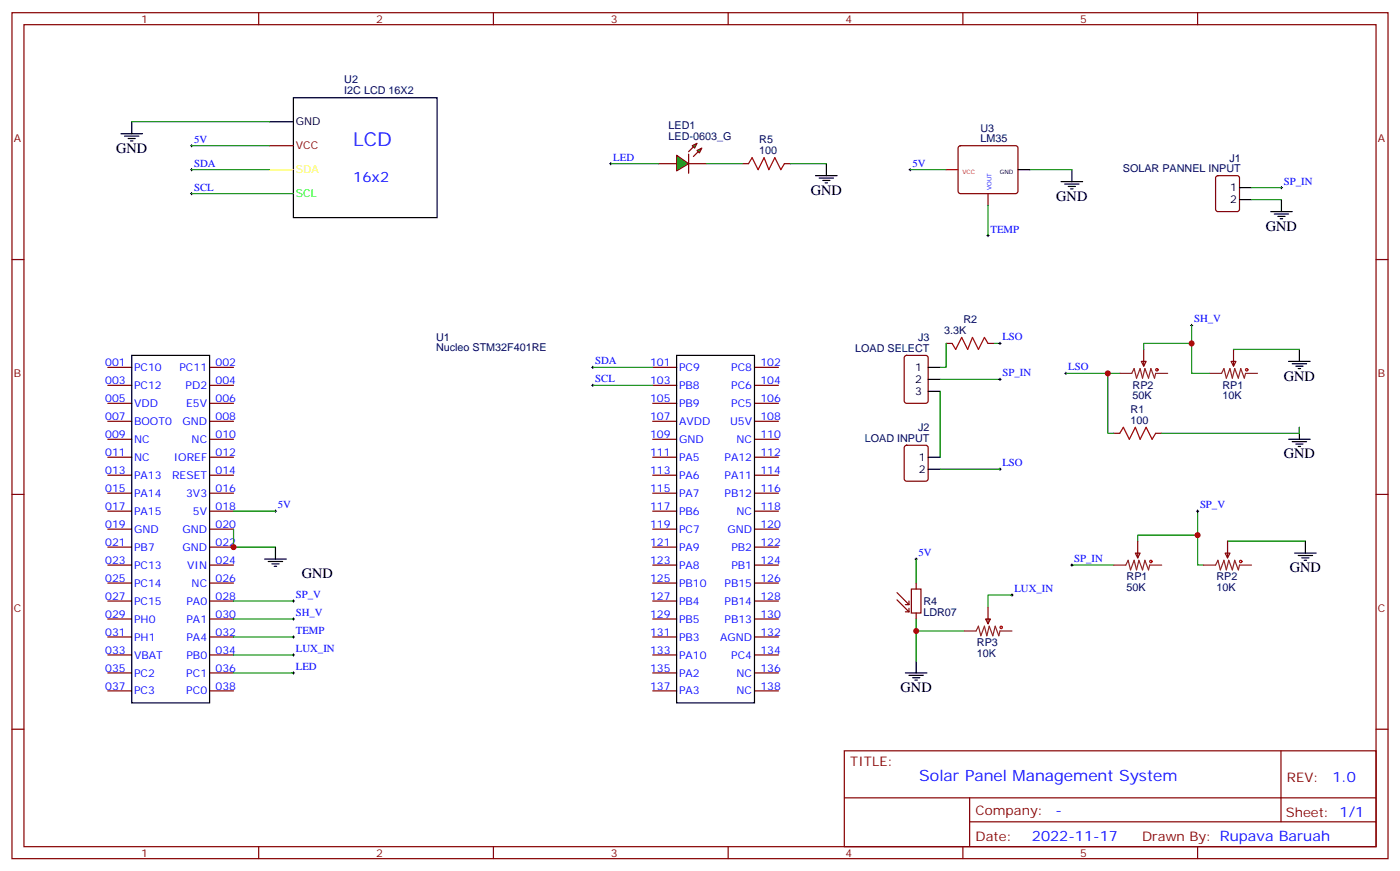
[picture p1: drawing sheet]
<svg xmlns="http://www.w3.org/2000/svg" width="412mm" height="256mm" viewBox="0 0 412 256" stroke-linecap="round" stroke-linejoin="round" font-family="sans-serif">
<g fill="none" stroke="#870000" stroke-width=".35">
<path d="M3.5 3.7h405.4v249.1h-405.4zM7.1 7.3h398.2v242h-398.2zM76.2 3.7v3.6M145.3 3.7v3.6M214.5 3.7v3.6M283.6 3.7v3.6M352.8 3.7v3.6M79.4 42.9h7M194 48.2h5.3M202.8 48.2h5.3M218.7 48.2h1.8M231.1 48.2h1.7"/>
<path d="M282.5 43.1l.4-.2h16.3l.5 .2 .2 .5v12.7l-.3 .5-.4 .2h-16.3l-.5-.2-.2-.5v-12.7zM291 57v3.5M358.3 51.9l.5-.2h5.6l.7 .4v9.5l-.4 .6-5.9 .1-.7-.5v-9.4zM3.5 76.4h3.6M405.3 76.4h3.6M31.7 108.2h7.1M31.7 113.5h7.1M31.7 118.7h7.1M61.7 108.2h7.1M61.7 113.5h7.1M61.7 118.7h7.1M192.3 108.2h7"/>
<path d="M192.3 113.5h7M192.3 118.7h7M222.2 108.2h7.1M222.2 113.5h7.1M222.2 118.7h7.1M266.6 104.8l.5-.2h5.6l.6 .5 .1 12.9-.5 .7h-5.8l-.7-.4-.1-13zM278.7 101.1h1.8M291 101.1h1.8M336.2 106.4h1.4l-.7 1.4zM336.9 102.9v4.9M362.7 106.4h1.4l-.7 1.4zM363.4 102.9v4.9"/>
<path d="M31.7 124h7.1M31.7 129.3h7.1M31.7 134.6h7.1M31.7 139.9h7.1M61.7 124h7.1M61.7 129.3h7.1M61.7 134.6h7.1M61.7 139.9h7.1M192.3 124h7M192.3 129.3h7M192.3 134.6h7M192.3 139.9h7"/>
<path d="M222.2 124h7.1M222.2 129.3h7.1M222.2 134.6h7.1M222.2 139.9h7.1M266.6 131.3l.5-.2h5.6l.6 .4 .1 9.5-.5 .6-5.8 .1-.7-.5-.1-9.4zM328.1 127.6h1.7M340.4 127.6h1.8M3.5 145.6h3.6M31.7 145.2h7.1M31.7 150.5h7.1M31.7 155.8h7.1M61.7 145.2h7.1"/>
<path d="M61.7 150.5h7.1M61.7 155.8h7.1M192.3 145.2h7M192.3 150.5h7M192.3 155.8h7M222.2 145.2h7.1M222.2 150.5h7.1M222.2 155.8h7.1M335.1 159.3v5M361.6 159.3v5M405.3 145.6h3.6M31.7 161.1h7.1"/>
<path d="M31.7 166.4h7.1M31.7 171.7h7.1M31.7 177h7.1M61.7 161.1h7.1M61.7 166.4h7.1M61.7 171.7h7.1M61.7 177h7.1M192.3 161.1h7M192.3 166.4h7M192.3 171.7h7M192.3 177h7M222.2 161.1h7.1"/>
<path d="M222.2 166.4h7.1M222.2 171.7h7.1M222.2 177h7.1M334.4 162.8h1.4l-.7 1.5zM360.9 162.8h1.4l-.7 1.5zM31.7 182.2h7.1M31.7 187.5h7.1M31.7 192.8h7.1M31.7 198.1h7.1M61.7 182.2h7.1M61.7 187.5h7.1M61.7 192.8h7.1"/>
<path d="M61.7 198.1h7.1M192.3 182.2h7M192.3 187.5h7M192.3 192.8h7M192.3 198.1h7M222.2 182.2h7.1M222.2 187.5h7.1M222.2 192.8h7.1M222.2 198.1h7.1M3.5 214.7h3.6M31.7 203.4h7.1M61.7 203.4h7.1"/>
<path d="M192.3 203.4h7M222.2 203.4h7.1M405.3 214.7h3.6M248.7 221.1h156.6v28.2h-156.6zM248.7 234.9h156.5M285.6 234.9v14.1M377.3 221.1v20.9M76.2 249.3v3.5M145.3 249.3v3.5M214.5 249.3v3.5M283.6 249.3v3.5M285.6 242h119.6"/>
<path d="M352.8 249.3v3.5"/>
</g>
<g fill="none" stroke="#000" stroke-width=".35">
<path d="M35.6 39.4h6.4M38.8 35.8v3.6M79.4 35.8h7M86.4 28.8h42.4v35.3h-42.4zM36.7 40.1h4.2M37.7 40.8h2.2M38.5 41.5h.7M299.9 50h3.5M312.6 53.5h6.3M313.6 54.2h4.3M314.7 54.9h2.1M315.4 55.6h.7"/>
<path d="M315.7 50v3.5M365.1 55.2h3.6M365.1 58.8h3.6M377.5 58.8v3.5M374.3 62.3h6.3M375.4 63h4.2M376.4 63.7h2.1M377.1 64.4h.7M38.8 104.6h22.9v102.3h-22.9zM199.3 104.6h22.9v102.3h-22.9zM273.4 115.2h3.5M273.4 108.2h3.5"/>
<path d="M273.4 111.7h3.5M379.6 106.4h6.3M380.6 107.1h4.3M381.7 107.8h2.1M382.4 108.5h.7M382.8 102.9v3.5M273.4 134.6h3.5M273.4 138.1h3.5M379.6 129.3h6.3M380.6 130h4.3M381.7 130.7h2.1M382.4 131.4h.7"/>
<path d="M382.8 125.8v3.5M384.5 159.3v3.5M381.4 162.8h6.3M382.4 163.5h4.2M383.5 164.3h2.1M384.2 165h.7M266.7 198.1h6.3M267.8 198.8h4.2M268.8 199.5h2.1M269.9 194.6v3.5M269.5 200.2h.7"/>
</g>
<path d="M79.4 50h7" fill="none" stroke="#ff0" stroke-width=".35"/>
<path d="M79.4 57h7" fill="none" stroke="#0f0" stroke-width=".35"/>
<g fill="none" stroke="#008700" stroke-width=".35">
<path d="M38.8 35.8h40.6M56.4 50h23M56.4 57h23M56.4 42.9h23M268.1 50h10.6M303.4 50h12.3M368.7 55.2h8.8M368.7 58.8h8.8M291 60.5v8.9M351 95.8v5.3M174.6 108.2h17.7M174.6 113.5h17.7"/>
<path d="M276.9 111.7h17.7M276.9 115.2v19.4M278.7 101.1v7.1h-1.8M292.8 101.1h1.8M314 109.9h12.3M329.8 109.9h-3.5v17.7h1.8M336.9 102.9v-1.8h14.1v8.8h5.3M363.4 102.9h19.4M276.9 138.1h17.7M382.8 125.8v1.8h-40.6M335.1 159.3v-1.7h17.7v8.8h1.7M352.8 150.5v7.1"/>
<path d="M361.6 159.3h22.9M68.8 177h17.6M269.9 164.6v7.1M315.7 166.4h12.4M68.8 192.8h17.6M68.8 187.5h17.6M68.8 182.2h17.6M68.8 198.1h17.6M269.9 182.2v3.6h14.1M269.9 185.8v8.8"/>
</g>
<g fill="none" stroke="#000" stroke-width=".29">
<path d="M56.1 50h.7M56.1 57h.7M56.1 42.9h.7M56.4 42.5v.8M56.4 49.6v.7M56.4 56.7v.7M267.8 50h.7M268.1 49.6v.7M377.1 55.2h.7M377.5 54.9v.7M290.7 69.4h.7M291 69v.7"/>
<path d="M350.7 95.8h.7M351 95.5v.7M174.3 108.2h.7M174.3 113.5h.7M174.6 107.8v.7M174.6 113.1v.7M294.2 101.1h.7M294.2 111.7h.7M294.6 100.8v.7M294.6 111.3v.7M313.6 109.9h.7M314 109.6v.7"/>
<path d="M294.2 138.1h.7M294.6 137.8v.7M352.4 150.5h.7M352.8 150.1v.7M86.1 177h.7M86.4 176.6v.7M269.5 164.6h.7M269.9 164.3v.7M297.7 175.2h.7M298.1 174.8v.7M315.4 166.4h.7M315.7 166v.7"/>
<path d="M86.1 192.8h.7M86.1 187.5h.7M86.1 182.2h.7M86.1 198.1h.7M86.4 181.9v.7M86.4 187.2v.7M86.4 192.5v.7M86.4 197.8v.7"/>
</g>
<path d="M278.7 50h3.5" fill="none" stroke="#f00" stroke-width=".35"/>
<g fill="none" stroke="#a10000" stroke-width=".35">
<path d="M220.5 48.2l1-1.8 1.8 3.6 1.8-3.6 1.4 3.6 1.7-3.6 1.8 3.6 1.1-1.8M280.5 101.1l1 1.8 1.8-3.6 1.7 3.6 1.5-3.6 1.7 3.6 1.8-3.6 1 1.8M329.8 127.6l1.1-1.8 1.8 3.5 1.7-3.5 1.4 3.5 1.8-3.5 1.8 3.5 1-1.7"/>
<circle cx="340.8" cy="108.9" r=".35"/>
<circle cx="367.2" cy="108.9" r=".35"/>
<circle cx="339" cy="165.3" r=".35"/>
<circle cx="365.5" cy="165.3" r=".35"/>
</g>
<path d="M329.8 109.9h3.6l.7-1.4 .7 2.8 1-2.8 .7 2.8 .8-2.8 1 2.8 .7-2.8 1.1 2.8 .3-1.4h3.6M356.3 109.9h3.5l.7-1.4 .7 2.8 1.1-2.8 .7 2.8 .7-2.8 1.1 2.8 .7-2.8 1 2.8 .4-1.4h3.5M328.1 166.4h3.5l.7-1.4 .7 2.8 1.1-2.8 .7 2.8 .7-2.8 1 2.8 .8-2.8 1 2.8 .4-1.4h3.5M354.5 166.4h3.6l.7-1.4 .7 2.8 1-2.8 .7 2.8 .7-2.8 1.1 2.8 .7-2.8 1.1 2.8 .3-1.4h3.6" fill="none" stroke="#8c2424" stroke-width=".35"/>
<path d="M264.2 176.6l3.6 3.5M264.2 174.5l3.6 3.5M266.7 178h1.1M267.8 177v1M267.8 179.1v1M268.5 173.4h2.8v7.1h-2.8zM269.9 171.7v1.7M266.7 180.1h1.1M269.9 180.5v1.7" fill="none" stroke="#850000" stroke-width=".35"/>
<g fill="#0f0" stroke="#870000" stroke-width=".35">
<path d="M205.3 44.3l1.4-.7-.7 1.4z"/>
<path d="M203.9 42.9l1.4-.7-.7 1.4z"/>
</g>
<g fill="#870000" stroke="#870000" stroke-width=".35">
<path d="M204.3 46.1l1.4-1.4z"/>
<path d="M202.8 44.7l1.5-1.4z"/>
</g>
<path d="M202.8 45.4v5.6z" fill="#f00" stroke="#870000" stroke-width=".35"/>
<path d="M199.3 45.7l3.5 2.5-3.5 2.1z" fill="#0f0" stroke="#870000" stroke-width=".35"/>
<path d="M179.9 48.2h14.1M208.1 48.2h10.6M232.8 48.2h10.6M68.8 155.8v5.3h12.3M68.8 150.5h12.3M298.1 175.2h-7.1v3.5" fill="none" stroke="#008700" stroke-width=".35"/>
<path d="M179.6 48.2h.7M179.9 47.8v.7M80.8 150.5h.7M81.1 150.1v.7" fill="none" stroke="#000" stroke-width=".29"/>
<path d="M240.2 51.7h6.4M241.3 52.4h4.2M242.4 53.1h2.1M243.1 53.8h.7M243.4 48.2v3.5M78 164.6h6.3M79 165.3h4.3M80.1 166h2.1M80.8 166.7h.7M81.1 161.1v3.5" fill="none" stroke="#000" stroke-width=".35"/>
<path d="M291 178.7v5M290.3 182.2h1.4l-.7 1.5z" fill="none" stroke="#870000" stroke-width=".35"/>
<circle cx="294.9" cy="184.7" r=".35" fill="none" stroke="#a10000" stroke-width=".35"/>
<path d="M284 185.8h3.5l.7-1.4 .7 2.8 1.1-2.8 .7 2.8 .7-2.8 1.1 2.8 .7-2.8 1 2.8 .4-1.4h3.5" fill="none" stroke="#8c2424" stroke-width=".35"/>
<g fill="#c00">
<circle cx="351" cy="101.1" r=".88"/>
<circle cx="326.3" cy="109.9" r=".88"/>
<circle cx="352.8" cy="157.6" r=".88"/>
<circle cx="269.9" cy="185.8" r=".88"/>
<circle cx="68.8" cy="161.1" r=".88"/>
</g>
<text font-size="5.6" fill="#00f" x="104.1" y="42.9">LCD</text>
<text font-size="4.6" fill="#00f" x="270.8" y="230.1">Solar Panel Management System</text>
<g font-size="4.2">
<text x="34.2" y="45">GND</text>
<text x="238.8" y="57.4">GND</text>
<text x="311.1" y="59.1">GND</text>
<text x="372.9" y="67.9">GND</text>
<text x="378.2" y="112">GND</text>
<text x="378.2" y="135">GND</text>
<text x="88.9" y="170.3">GND</text>
<text x="379.9" y="168.5">GND</text>
<text x="265.3" y="203.8">GND</text>
</g>
<g font-size="4.2" fill="#00f">
<text x="104.1" y="53.5">16x2</text>
<text x="392.5" y="230.3">1.0</text>
<text x="310.9" y="239.9">-</text>
<text x="304" y="247.7">2022-11-17</text>
</g>
<g font-size="3.9" fill="#800">
<text x="250.5" y="225.6">TITLE:</text>
<text x="379.1" y="230.3">REV:</text>
<text x="287.4" y="239.8">Company:</text>
<text x="378.7" y="240.5">Sheet: 1/1</text>
<text x="287.4" y="247.5">Date:</text>
<text x="336.4" y="247.6">Drawn By: Rupava Baruah</text>
</g>
<g font-size="3.2" fill="#800">
<text x="41.6" y="6.7">1</text>
<text x="110.8" y="6.7">2</text>
<text x="179.9" y="6.7">3</text>
<text x="249.1" y="6.7">4</text>
<text x="318.2" y="6.7">5</text>
<text x="4.1" y="41.8">A</text>
<text x="405.9" y="41.8">A</text>
<text x="87.1" y="44">VCC</text>
<text x="4.1" y="111">B</text>
<text x="405.9" y="111">B</text>
<text x="4.1" y="180.1">C</text>
<text x="405.9" y="180.1">C</text>
<text x="41.6" y="252.3">1</text>
<text x="110.8" y="252.3">2</text>
<text x="179.9" y="252.3">3</text>
<text x="249.1" y="252.3">4</text>
<text x="318.2" y="252.3">5</text>
</g>
<g font-size="3.2" fill="#000080">
<text x="101.4" y="27.7">I2C LCD 16X2</text>
<text x="101.4" y="24.5">U2</text>
<text x="197" y="41.1">LED-0603_G</text>
<text x="197" y="38.1">LED1</text>
<text x="288.8" y="41.8">LM35</text>
<text x="288.8" y="38.8">U3</text>
<text x="223.6" y="45.4">100</text>
<text x="223.6" y="42.1">R5</text>
<text x="362.2" y="47.6">J1</text>
<text x="330.8" y="50.7">SOLAR PANNEL INPUT</text>
<text x="283.8" y="95.1">R2</text>
<text x="128.4" y="100.3">U1</text>
<text x="270.5" y="100.5">J3</text>
<text x="278.2" y="98.3">3.3K</text>
<text x="128.4" y="103.4">Nucleo STM32F401RE</text>
<text x="251.9" y="103.6">LOAD SELECT</text>
<text x="333.6" y="117.5">50K</text>
<text x="333.6" y="114.4">RP2</text>
<text x="360.1" y="117.5">10K</text>
<text x="360.1" y="114.4">RP1</text>
<text x="333" y="124.7">100</text>
<text x="333" y="121.5">R1</text>
<text x="254.7" y="130">LOAD INPUT</text>
<text x="270.5" y="127">J2</text>
<text x="331.9" y="173.9">50K</text>
<text x="331.9" y="170.9">RP1</text>
<text x="358.3" y="173.9">10K</text>
<text x="358.3" y="170.9">RP2</text>
<text x="272" y="178.2">R4</text>
<text x="272" y="181.3">LDR07</text>
<text x="287.8" y="190.2">RP3</text>
<text x="287.8" y="193.3">10K</text>
</g>
<g font-size="3.2">
<text x="87.1" y="36.9">GND</text>
<text x="362.4" y="56.3">1</text>
<text x="362.4" y="59.8">2</text>
<text x="269.6" y="109.2">1</text>
<text x="269.6" y="112.7">2</text>
<text x="269.6" y="116.3">3</text>
<text x="270.7" y="135.7">1</text>
<text x="270.7" y="139.2">2</text>
</g>
<g font-size="3.2" fill="#00f">
<text x="57.1" y="42">5V</text>
<text x="180.6" y="47.3">LED</text>
<text x="57.1" y="49.1">SDA</text>
<text x="268.8" y="49.1">5V</text>
<text x="57.1" y="56.1">SCL</text>
<text x="378.2" y="54.4">SP_IN</text>
<text x="291.7" y="68.5">TEMP</text>
<text x="351.7" y="94.9">SH_V</text>
<text x="295.3" y="100.2">LSO</text>
<text x="31" y="107.8">001</text>
<text x="63.5" y="107.8">002</text>
<text x="175.3" y="107.3">SDA</text>
<text x="191.5" y="107.8">101</text>
<text x="224" y="107.8">102</text>
<text x="31" y="113.1">003</text>
<text x="39.5" y="109.2">PC10</text>
<text x="52.9" y="109.2">PC11</text>
<text x="63.5" y="113.1">004</text>
<text x="175.3" y="112.6">SCL</text>
<text x="191.5" y="113.1">103</text>
<text x="200" y="109.2">PC9</text>
<text x="215.4" y="109.2">PC8</text>
<text x="224" y="113.1">104</text>
<text x="295.3" y="110.8">SP_IN</text>
<text x="314.7" y="109">LSO</text>
<text x="31" y="118.4">005</text>
<text x="39.5" y="114.5">PC12</text>
<text x="39.5" y="119.8">VDD</text>
<text x="54.7" y="114.5">PD2</text>
<text x="54.8" y="119.8">E5V</text>
<text x="63.5" y="118.4">006</text>
<text x="191.5" y="118.4">105</text>
<text x="200" y="114.5">PB8</text>
<text x="200" y="119.8">PB9</text>
<text x="215.4" y="114.5">PC6</text>
<text x="215.4" y="119.8">PC5</text>
<text x="224" y="118.4">106</text>
<text x="31" y="123.7">007</text>
<text x="39.5" y="125.1">BOOT0</text>
<text x="53.7" y="125.1">GND</text>
<text x="63.5" y="123.7">008</text>
<text x="191.5" y="123.7">107</text>
<text x="200" y="125.1">AVDD</text>
<text x="215" y="125.1">U5V</text>
<text x="224" y="123.7">108</text>
<text x="31" y="129">009</text>
<text x="39.5" y="130.4">NC</text>
<text x="56.4" y="130.4">NC</text>
<text x="63.5" y="129">010</text>
<text x="191.5" y="129">109</text>
<text x="200" y="130.4">GND</text>
<text x="217" y="130.4">NC</text>
<text x="224" y="129">110</text>
<text x="31" y="134.3">011</text>
<text x="39.5" y="135.7">NC</text>
<text x="51.2" y="135.7">IOREF</text>
<text x="63.5" y="134.3">012</text>
<text x="191.5" y="134.3">111</text>
<text x="200" y="135.7">PA5</text>
<text x="213.4" y="135.7">PA12</text>
<text x="224" y="134.3">112</text>
<text x="295.3" y="137.3">LSO</text>
<text x="31" y="139.6">013</text>
<text x="39.5" y="141">PA13</text>
<text x="50.7" y="141">RESET</text>
<text x="63.5" y="139.6">014</text>
<text x="191.5" y="139.6">113</text>
<text x="200" y="141">PA6</text>
<text x="213.4" y="141">PA11</text>
<text x="224" y="139.6">114</text>
<text x="31" y="144.9">015</text>
<text x="39.5" y="146.3">PA14</text>
<text x="54.8" y="146.3">3V3</text>
<text x="63.5" y="144.9">016</text>
<text x="81.8" y="149.6">5V</text>
<text x="191.5" y="144.9">115</text>
<text x="200" y="146.3">PA7</text>
<text x="213.4" y="146.3">PB12</text>
<text x="224" y="144.9">116</text>
<text x="353.5" y="149.6">SP_V</text>
<text x="31" y="150.1">017</text>
<text x="31" y="155.4">019</text>
<text x="39.5" y="151.6">PA15</text>
<text x="56.8" y="151.6">5V</text>
<text x="63.5" y="150.1">018</text>
<text x="63.5" y="155.4">020</text>
<text x="191.5" y="150.1">117</text>
<text x="191.5" y="155.4">119</text>
<text x="200" y="151.6">PB6</text>
<text x="217" y="151.6">NC</text>
<text x="224" y="150.1">118</text>
<text x="224" y="155.4">120</text>
<text x="31" y="160.7">021</text>
<text x="39.5" y="156.8">GND</text>
<text x="53.7" y="156.8">GND</text>
<text x="63.5" y="160.7">022</text>
<text x="191.5" y="160.7">121</text>
<text x="200" y="156.8">PC7</text>
<text x="214.3" y="156.8">GND</text>
<text x="224" y="160.7">122</text>
<text x="31" y="166">023</text>
<text x="39.5" y="162.1">PB7</text>
<text x="39.5" y="167.4">PC13</text>
<text x="53.7" y="162.1">GND</text>
<text x="55.2" y="167.4">VIN</text>
<text x="63.5" y="166">024</text>
<text x="191.5" y="166">123</text>
<text x="200" y="162.1">PA9</text>
<text x="200" y="167.4">PA8</text>
<text x="215.4" y="162.1">PB2</text>
<text x="215.4" y="167.4">PB1</text>
<text x="224" y="166">124</text>
<text x="270.6" y="163.7">5V</text>
<text x="316.4" y="165.5">SP_IN</text>
<text x="31" y="171.3">025</text>
<text x="39.5" y="172.7">PC14</text>
<text x="56.4" y="172.7">NC</text>
<text x="63.5" y="171.3">026</text>
<text x="191.5" y="171.3">125</text>
<text x="200" y="172.7">PB10</text>
<text x="213.4" y="172.7">PB15</text>
<text x="224" y="171.3">126</text>
<text x="31" y="176.6">027</text>
<text x="39.5" y="178">PC15</text>
<text x="54.9" y="178">PA0</text>
<text x="63.5" y="176.6">028</text>
<text x="87.1" y="176.1">SP_V</text>
<text x="191.5" y="176.6">127</text>
<text x="200" y="178">PB4</text>
<text x="213.4" y="178">PB14</text>
<text x="224" y="176.6">128</text>
<text x="298.8" y="174.3">LUX_IN</text>
<text x="31" y="181.9">029</text>
<text x="39.5" y="183.3">PH0</text>
<text x="54.9" y="183.3">PA1</text>
<text x="63.5" y="181.9">030</text>
<text x="87.1" y="181.4">SH_V</text>
<text x="191.5" y="181.9">129</text>
<text x="200" y="183.3">PB5</text>
<text x="213.4" y="183.3">PB13</text>
<text x="224" y="181.9">130</text>
<text x="31" y="187.2">031</text>
<text x="39.5" y="188.6">PH1</text>
<text x="54.9" y="188.6">PA4</text>
<text x="63.5" y="187.2">032</text>
<text x="87.1" y="191.9">LUX_IN</text>
<text x="87.1" y="186.7">TEMP</text>
<text x="191.5" y="187.2">131</text>
<text x="200" y="188.6">PB3</text>
<text x="212.1" y="188.6">AGND</text>
<text x="224" y="187.2">132</text>
<text x="31" y="192.5">033</text>
<text x="31" y="197.8">035</text>
<text x="39.5" y="193.9">VBAT</text>
<text x="54.9" y="193.9">PB0</text>
<text x="63.5" y="192.5">034</text>
<text x="63.5" y="197.8">036</text>
<text x="87.1" y="197.2">LED</text>
<text x="191.5" y="192.5">133</text>
<text x="191.5" y="197.8">135</text>
<text x="200" y="193.9">PA10</text>
<text x="215.4" y="193.9">PC4</text>
<text x="224" y="192.5">134</text>
<text x="224" y="197.8">136</text>
<text x="31" y="203.1">037</text>
<text x="39.5" y="199.2">PC2</text>
<text x="54.9" y="199.2">PC1</text>
<text x="63.5" y="203.1">038</text>
<text x="191.5" y="203.1">137</text>
<text x="200" y="199.2">PA2</text>
<text x="217" y="199.2">NC</text>
<text x="224" y="203.1">138</text>
<text x="39.5" y="204.5">PC3</text>
<text x="54.9" y="204.5">PC0</text>
<text x="200" y="204.5">PA3</text>
<text x="217" y="204.5">NC</text>
</g>
<text font-size="3.2" fill="#ff0" x="87.1" y="51">SDA</text>
<text font-size="3.2" fill="#0f0" x="87.1" y="58.1">SCL</text>
<text font-size="1.8" fill="#f00" x="283.5" y="51.4">VCC</text>
<text font-size="1.8" x="294.5" y="51.4">GND</text>
<text font-size="1.8" fill="#00f" x="292.1" y="56" transform="rotate(-90 292.1 56)">VOUT</text>
</svg>
